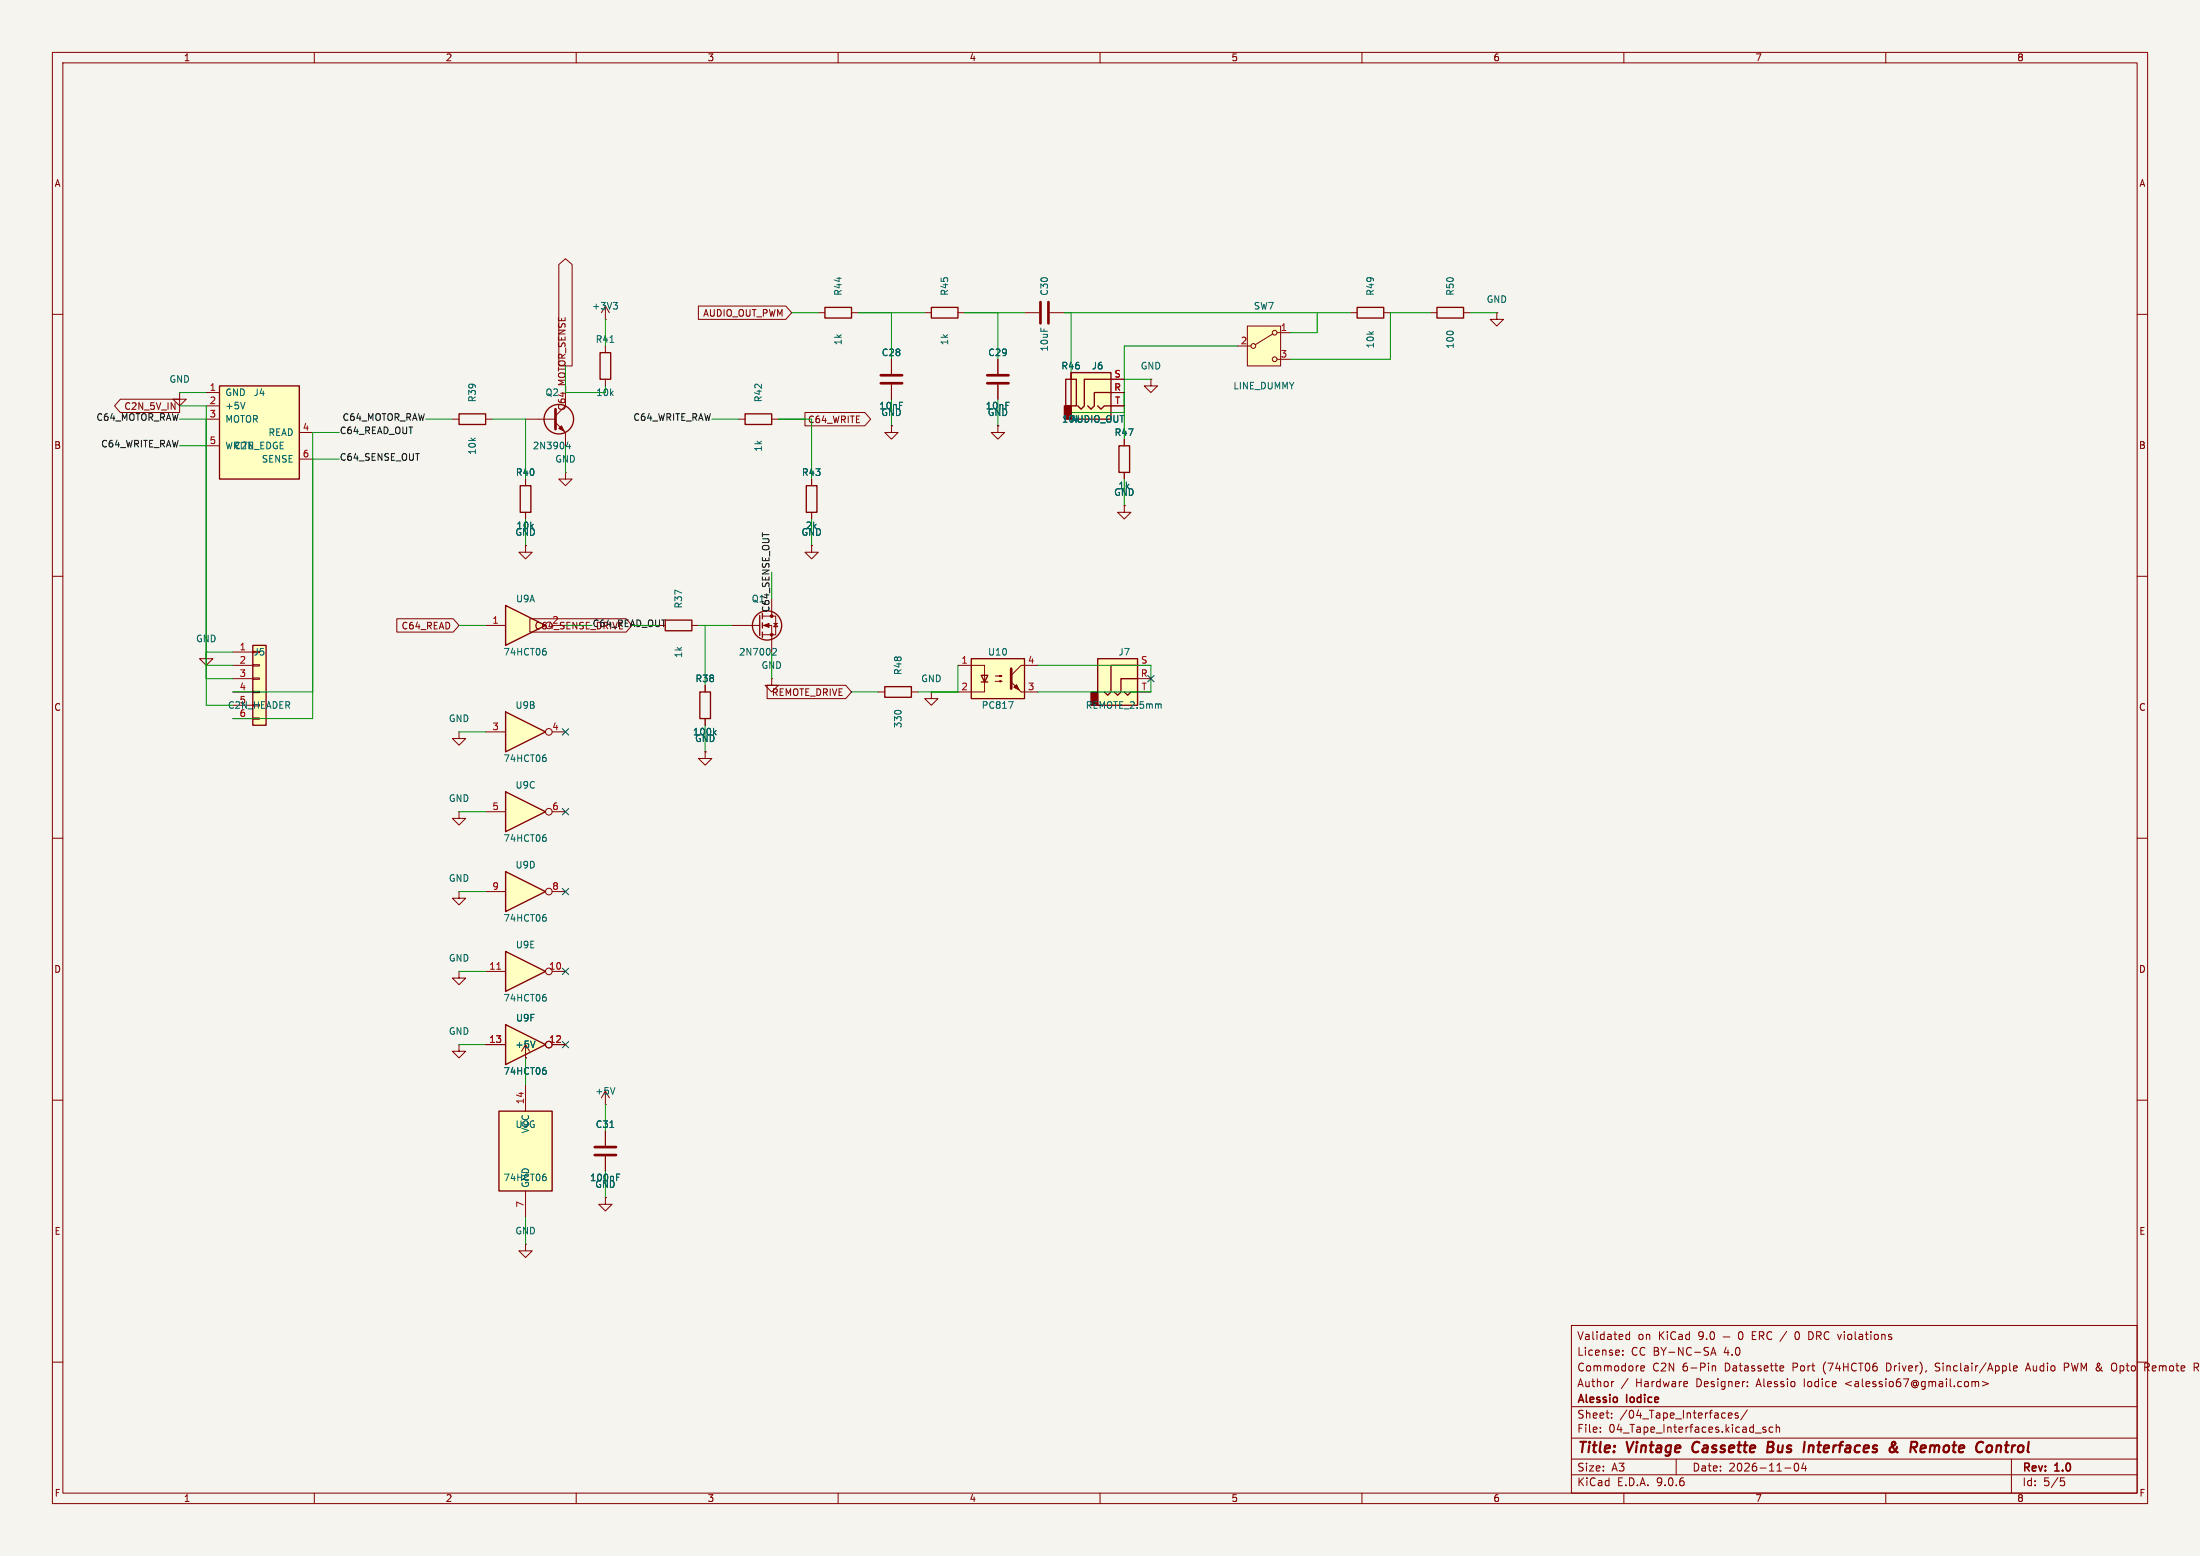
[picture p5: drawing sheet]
<svg xmlns="http://www.w3.org/2000/svg" width="420mm" height="297mm" viewBox="0 0 420 297" stroke-linecap="round" stroke-linejoin="round" font-family="sans-serif">
<path d="M0 0h420v297h-420z" fill="#f5f4ef" stroke="#f5f4ef" stroke-width=".19"/>
<g fill="none" stroke="#840000" stroke-width=".19">
<path d="M10 10h400v277h-400zM12 12h396v273h-396zM60 10v2M110 10v2M160 10v2M210 10v2M260 10v2M310 10v2M360 10v2M10 60h2M408 60h2M10 110h2"/>
<path d="M408 110h2M10 160h2M408 160h2M10 210h2M408 210h2M300 253h108v32h-108zM309.8 258.5v.2M309.8 257.8v.1M311.1 254.2v1.5M311.1 254.8l-.4-.1-.3 .3 .1 .6h.6M326.6 258.7l.5-1.5 .5 1.5M326.7 258.3h.7"/>
<path d="M328.9 255.2h1.3M332 254.3l.2-.1a.8 .8 0 0 1 .6 .7 .8 .8 0 0 1-.6 .8l-.2-.2-.1-.4zM343 254.2a.94 .94 0 0 0 0 1.5M345.3 254.2l.6 .1M345.9 255.6l-.6 .1M10 260h2M300 278.5h108M300 274.5h108M300 268.5h108M305.5 273.2v.2M305.5 272.5v.1M307.7 270.5v.2"/>
<path d="M307.7 269.8v.1M308.1 263.7l-.3 .1M310.8 263.1l-1.3 1.9M313.2 261.2l.7-.2v-.2l-.5-.1-.2 .2 .1 .7h.6M320 278.5v3M321.9 263.7l.3 .3-.8 .2M322.1 264.6l-.2 .1M326.9 260.8l.2-.1 .3 .1 .1 .9M326.9 260.7v1M329.9 270.2l.8-.2-.1-.2-.4-.1-.3 .2 .1 .7h.6M331.8 269.8l-.4-.1-.2 .2 .1 .2 .5 .2v.3h-.6M333.6 264.5v.2"/>
<path d="M333.6 263.8v.1M333.6 269.1l-1.3 1.9M335.1 273.5h1.1M337.1 272.5l-.4-.1-.2 .2 .1 .2 .5 .2v.3h-.6M338.4 272.5l-.4-.1-.3 .3 .2 .6h.5M339.1 272.5l.2-.1 .4 .1v.9M339.1 271.9v1.5M340 260.7l.4 .1 .1 .2-.7 .2M340.4 261.6l-.4 .1M342.7 279.4l.2-.1a.8 .8 0 0 1 .5 .7 .8 .8 0 0 1-.5 .8l-.2-.2-.2-.4zM344.3 279.2l-.4 1.1h1M344.7 279.8v1"/>
<path d="M369.4 261.6l.3 .1M369.6 260.3l-.2 .2 .2 .3M376.4 263.8l.5-.1 .2 .2M376.4 263.7v1M377.1 263.9l.2-.2 .4 .1v.9M377.1 263.9v.8M378.4 263.7l1.2 .4-1.2 .4M383.7 260.2v1.3l.2 .2M384 278.5v6.5M384.4 261.2l.7-.2-.1-.2-.4-.1-.2 .2v.7h.6M386.8 261.3h.7M387.2 260.2l-.5 1.5"/>
<path d="M394.1 261h.6M394.7 260.2h-.6v1.5M403.3 261.6h.6M403.3 260.3h.6M408 260h2M409.4 260.2h.6l.3 .3-.1 .4-.8 .1M409.8 261l.5 .7M418.9 261l.7-.1 .1-.2v-.4l-.3-.1h-.5v1.5M419.2 261l.5 .7M60 285v2M110 285v2M160 285v2"/>
<path d="M210 285v2M260 285v2M300 281.5h108M310 285v2M340.7 280.2h1.2M360 285v2M393.4 282.1h.7M393.5 282.7h.4l.3 .2-.2 .6-.5 .1"/>
</g>
<g fill="none" stroke="#840000" stroke-width=".4">
<path d="M323.4 275.5a1.27 1.27 0 0 0-.1 1.6M337.5 276.2h.6M338.1 276.2l.3 .1M338.3 275.2h-.7l-.3 2 1-.1M338.3 276.1l-.2 .1M345.4 275.9l-.2 1.3M346 275.9l-.6 .2M360.9 276.3l.8-.5 .1-.3-.2-.3a.41 .41 0 0 0-.5 .5l.7 1.1 .5 .4M362.1 276.2l-.1 .4a.92 .92 0 0 1-1 .6l-.1-.1M366.8 276l.6-.1 .2 .1v.3l-.9 .2M367.4 277.1l-.5 .1M380 275.9l.3 .4-.1 .5-.2 .3"/>
<path d="M381.2 275.9l-.2 1.3M381.5 275.9l-.3 .2"/>
</g>
<path d="M96.5 181.6l7.6 3.8-7.6 3.8z" fill="#ffffc2"/>
<g fill="none" stroke="#840000" stroke-width=".25">
<path d="M99.3 92.7h2v5.1h-2zM153.9 92.7h2.1v5.1h-2.1zM96.5 181.6l7.6 3.8-7.6 3.8z"/>
<circle cx="106.7" cy="80" r="2.82"/>
</g>
<g fill="none" stroke="#840000" stroke-width=".19">
<path d="M195.6 59.7h2.8M200.4 59.7h2.8M285.7 59.7v1.3h1.3l-1.3 1.2-1.2-1.2h1.2M285.7 59.7h.1M34.3 74.9v1.3h1.3l-1.3 1.3-1.3-1.3h1.3M34.3 74.9h.1M107.9 77.5l-1.9 1.9M100.3 91.4v1.3M100.3 97.8v1.3M100.3 80h5.7M106 80.6l1.9 2v2.5M154.9 91.4v1.3"/>
<path d="M154.9 97.8v1.3M170.2 81.3v1.3h1.2l-1.2 1.2-1.3-1.2h1.3M170.2 81.3h.1M154.9 104.1v1.3h1.3l-1.3 1.3-1.2-1.3h1.2M154.9 104.1h.1M87.6 139.7v1.3h1.3l-1.3 1.2-1.2-1.2h1.2M87.6 139.7h.1M177.8 132.1v1.3h1.3l-1.3 1.2-1.3-1.2h1.3M177.8 132.1h.1M87.6 170.2v1.3h1.3l-1.3 1.2-1.2-1.2h1.2M87.6 170.2h.1M92.7 185.4h3.8"/>
<path d="M105.4 185.4h2.5"/>
<circle cx="104.8" cy="185.4" r=".63"/>
</g>
<path d="M94.9 185h.7" fill="none" stroke="#a90000" stroke-width=".19"/>
<path d="M108.4 84.3l-.3 .9h.8M108.7 84.8v.9M103.9 189.8h.3M104 190.3l.3 .2v.3l-.3 .3" fill="none" stroke="#006464" stroke-width=".19"/>
<path d="M198.6 57.7v4M200.2 57.7v4M106 78.1v3.8" fill="none" stroke="#840000" stroke-width=".51"/>
<path d="M107.2 81.3l.5 1-1-.5z" fill="#840000" stroke="#840000" stroke-width=".19"/>
<path d="M204.5 71.1h7.6v8.9h-7.6z" fill="#ffffc2"/>
<path d="M203.2 77.5h1.3v2.5h-1.3z" fill="#840000" stroke="#840000" stroke-width=".25"/>
<path d="M157.5 58.7h5.1v2h-5.1zM87.6 79h5.1v2h-5.1zM203.5 72.4h2v5.1h-2zM204.5 71.1h7.6v8.9h-7.6zM209.5 77.5l.7 .6 .6-.6h1.3M212.1 74.9h-3.2v2.6l-.6 .6-.7-.6M212.1 72.4h-5.1v5.1l-.6 .6-.7-.6" fill="none" stroke="#840000" stroke-width=".25"/>
<path d="M156.2 59.7h1.3M162.6 59.7h1.2M204.5 71.1v1.3M204.5 77.5v1.2M212.1 72.4h2.5M212.1 74.9h2.5M212.1 77.5h2.5M86.4 80h1.2M92.7 80h1.3" fill="none" stroke="#840000" stroke-width=".19"/>
<path d="M238.1 62.2h6.4v7.7h-6.4z" fill="#ffffc2"/>
<g fill="none" stroke="#840000" stroke-width=".19">
<path d="M176.5 59.7h1.3M182.9 59.7h1.2M236.2 66h2.6M238.1 62.2h6.4v7.7h-6.4zM243 63.8l-3.4 2M243.8 63.5h2.6M243.8 68.6h2.6M87.6 154.9v1.3h1.3l-1.3 1.3-1.2-1.3h1.2M87.6 154.9h.1M87.6 185.4v1.3h1.3l-1.3 1.3-1.2-1.3h1.2M87.6 185.4h.1"/>
<circle cx="239.3" cy="66" r=".46"/>
<circle cx="243.3" cy="63.5" r=".46"/>
<circle cx="243.3" cy="68.6" r=".46"/>
</g>
<path d="M177.8 58.7h5.1v2h-5.1z" fill="none" stroke="#840000" stroke-width=".25"/>
<path d="M209.5 125.7h7.7v8.9h-7.7z" fill="#ffffc2"/>
<path d="M208.3 132.1h1.2v2.5h-1.2z" fill="#840000" stroke="#840000" stroke-width=".25"/>
<path d="M209.5 125.7h7.7v8.9h-7.7zM214.6 132.1l.7 .6 .6-.6h1.3M217.2 129.5h-3.2v2.6l-.6 .6-.7-.6M217.2 127h-5.1v5.1l-.6 .6-.7-.6" fill="none" stroke="#840000" stroke-width=".25"/>
<path d="M217.2 127h2.5M217.2 129.5h2.5M217.2 132.1h2.5" fill="none" stroke="#840000" stroke-width=".19"/>
<path d="M221.6 134.4l.1 .8" fill="none" stroke="#006464" stroke-width=".19"/>
<path d="M96.5 135.9l7.6 3.8-7.6 3.8z" fill="#ffffc2"/>
<path d="M96.5 135.9l7.6 3.8-7.6 3.8z" fill="none" stroke="#840000" stroke-width=".25"/>
<g fill="none" stroke="#840000" stroke-width=".19">
<path d="M92.7 139.7h3.8M105.4 139.7h2.5"/>
<circle cx="104.8" cy="139.7" r=".63"/>
</g>
<path d="M103.9 144.1h.3M104 144.6l.3 .2v.3l-.3 .3" fill="none" stroke="#006464" stroke-width=".19"/>
<path d="M41.9 73.7h15.2v17.7h-15.2z" fill="#ffffc2"/>
<path d="M41.9 73.7h15.2v17.7h-15.2zM168.9 131.1h5.1v2h-5.1z" fill="none" stroke="#840000" stroke-width=".25"/>
<path d="M39.4 74.9h2.5M39.4 77.5h2.5M39.4 80h2.5M39.4 85.1h2.5M57.1 82.6h2.6M57.1 87.6h2.6M167.6 132.1h1.3M174 132.1h1.3" fill="none" stroke="#840000" stroke-width=".19"/>
<path d="M46.8 76.8l-.4 1.2" fill="none" stroke="#006464" stroke-width=".19"/>
<path d="M48.3 123.2h2.5v15.2h-2.5z" fill="#ffffc2"/>
<path d="M48.3 123.2h2.5v15.2h-2.5z" fill="none" stroke="#840000" stroke-width=".25"/>
<path d="M44.4 124.5h3.9M44.4 127h3.9M44.4 129.5h3.9M44.4 132.1h3.9M44.4 134.6h3.9M44.4 137.2h3.9M48.3 126.9h1.2v.2h-1.2zM48.3 129.4h1.2v.3h-1.2zM48.3 132h1.2v.2h-1.2zM48.3 137h1.2v.3h-1.2z" fill="none" stroke="#840000" stroke-width=".19"/>
<path d="M185.4 125.7h10.2v7.7h-10.2z" fill="#ffffc2"/>
<path d="M185.4 125.7h10.2v7.7h-10.2zM187.3 128.9h1.3l-.6 1.3zM187.3 130.2h1.3" fill="none" stroke="#840000" stroke-width=".25"/>
<path d="M182.9 127h5.1v5.1h-5.1M190 129h1.3l-.4 .2v-.3l.4 .1M190 130h1.3l-.4 .2v-.3l.4 .1M194.9 132.1h3.2M198.1 127h-3.2l-1.9 1.9" fill="none" stroke="#840000" stroke-width=".19"/>
<path d="M193 127.6v3.8" fill="none" stroke="#840000" stroke-width=".51"/>
<g fill="#840000" stroke="#840000" stroke-width=".19">
<path d="M193.5 131.2l.6-.5 .5 1z"/>
<path d="M193 130.2l1.9 1.9z"/>
</g>
<path d="M192.6 133.9h.8l-.5 1.3" fill="none" stroke="#006464" stroke-width=".19"/>
<path d="M96.5 166.4l7.6 3.8-7.6 3.8z" fill="#ffffc2"/>
<path d="M213.6 85.1h2v5.1h-2zM96.5 166.4l7.6 3.8-7.6 3.8z" fill="none" stroke="#840000" stroke-width=".25"/>
<g fill="none" stroke="#840000" stroke-width=".19">
<path d="M170.2 68.6v2.8M170.2 73.4v2.8M190.5 68.6v2.8M190.5 73.4v2.8M219.7 72.4v1.3h1.3l-1.3 1.2-1.3-1.2h1.3M219.7 72.4h.1M214.6 96.5v1.3h1.3l-1.3 1.3-1.2-1.3h1.2M214.6 96.5h.1M214.6 83.8v1.3M214.6 90.2v1.2M100.3 104.1v1.3h1.3l-1.3 1.3-1.2-1.3h1.2M100.3 104.1h.1"/>
<path d="M39.4 124.5v1.2h1.2l-1.2 1.3-1.3-1.3h1.3M39.4 124.5h.1M92.7 170.2h3.8M105.4 170.2h2.5"/>
<circle cx="104.8" cy="170.2" r=".63"/>
</g>
<path d="M103.9 174.6h.3M104 175.1l.3 .2v.3l-.3 .2" fill="none" stroke="#006464" stroke-width=".19"/>
<path d="M168.1 71.6h4.1M168.1 73.2h4.1M188.5 71.6h4M188.5 73.2h4" fill="none" stroke="#840000" stroke-width=".51"/>
<path d="M96.5 151.1l7.6 3.8-7.6 3.9z" fill="#ffffc2"/>
<path d="M274.3 58.7h5.1v2h-5.1zM96.5 151.1l7.6 3.8-7.6 3.9z" fill="none" stroke="#840000" stroke-width=".25"/>
<g fill="none" stroke="#840000" stroke-width=".19">
<path d="M273 59.7h1.3M279.4 59.7h1.3M92.7 154.9h3.8M105.4 154.9h2.5"/>
<circle cx="104.8" cy="154.9" r=".63"/>
</g>
<path d="M103.9 159.3h.3M104 159.8l.3 .3v.3l-.3 .2" fill="none" stroke="#006464" stroke-width=".19"/>
<path d="M96.5 115.6l7.6 3.8-7.6 3.8z" fill="#ffffc2"/>
<path d="M96.5 115.6l7.6 3.8-7.6 3.8z" fill="none" stroke="#840000" stroke-width=".25"/>
<path d="M92.7 119.4h3.8" fill="none" stroke="#840000" stroke-width=".19"/>
<path d="M103.9 123.8h.3M104 124.3l.3 .2v.3l-.3 .2" fill="none" stroke="#006464" stroke-width=".19"/>
<path d="M96.5 195.6l7.6 3.8-7.6 3.8z" fill="#ffffc2"/>
<path d="M96.5 195.6l7.6 3.8-7.6 3.8z" fill="none" stroke="#840000" stroke-width=".25"/>
<g fill="none" stroke="#840000" stroke-width=".19">
<path d="M87.6 199.4v1.3h1.3l-1.3 1.2-1.2-1.2h1.2M87.6 199.4h.1M92.7 199.4h3.8M100.3 199.4v2.5M105.4 199.4h2.5M100.3 201.9h.1"/>
<circle cx="104.8" cy="199.4" r=".63"/>
</g>
<path d="M102.1 198.7l-.4 1.3M103.9 203.8h.3M104 204.3l.3 .2v.3l-.3 .2" fill="none" stroke="#006464" stroke-width=".19"/>
<path d="M95.2 212.1h10.2v15.2h-10.2z" fill="#ffffc2"/>
<g fill="none" stroke="#840000" stroke-width=".25">
<path d="M259.1 58.7h5.1v2h-5.1zM114.6 67.3h2v5.1h-2zM142.2 79h5.1v2h-5.1zM127 118.4h5.1v2h-5.1zM145 117.5v3.8M145.5 117.1v1M145.5 118.9v1M133.6 132.1h2v5.1h-2zM145.5 120.7v1M95.2 212.1h10.2v15.2h-10.2z"/>
<circle cx="146.4" cy="119.4" r="2.79"/>
</g>
<g fill="none" stroke="#840000" stroke-width=".19">
<path d="M106.7 50.5l1.2-1.1 1.3 1.1v19.4h-2.5zM115.6 58.4v2.6M133.3 58.4h16.7l1.1 1.3-1.1 1.3h-16.7zM257.8 59.7h1.3M264.2 59.7h1.2M23 76.2h11.3v2.5h-11.3l-1.1-1.2zM115.6 61h.1M115.6 66v1.3M115.6 72.4v1.3M153.7 78.7h11.4l1.1 1.3-1.1 1.3h-11.4zM170.2 68.6v2.8M170.2 73.4v2.8"/>
<path d="M190.5 68.6v2.8M190.5 73.4v2.8M204.5 71.1v1.3M204.5 77.5v1.2M212.1 72.4h2.5M212.1 74.9h2.5M212.1 77.5h2.5M100.3 91.4v1.3M100.3 97.8v1.3M107.9 90.2v1.2h1.3l-1.3 1.3-1.2-1.3h1.2M107.9 90.2h.1M141 80h1.2"/>
<path d="M147.3 80h1.3M154.9 91.4v1.3M154.9 97.8v1.3M170.2 81.3h.1M190.5 81.3v1.3h1.3l-1.3 1.2-1.3-1.2h1.3M190.5 81.3h.1M214.6 96.5h.1M214.6 83.8v1.3M214.6 90.2v1.2M75.8 118.1h10.7l1.1 1.3-1.1 1.3h-10.7zM100.3 104.1h.1M101.2 118.1h18.3l1.1 1.3-1.1 1.3h-18.3z"/>
<path d="M132.1 119.4h1.2M139.7 119.4h5.3M145.5 117.6h2.6v3.6h-2.6M145.5 119.4h1.8v5.1M147.3 116.8v.8M147.7 119h.8M148.1 119l.4 .6h-.8zM154.9 104.1h.1M134.6 130.8v1.3M134.6 137.2v1.2M146.4 130.8h15l1.2 1.3-1.2 1.3h-15zM147.3 129.5v1.3h1.3l-1.3 1.3-1.3-1.3h1.3"/>
<path d="M147.3 129.5h.1M134.6 143.5v1.3h1.3l-1.3 1.3-1.3-1.3h1.3M134.6 143.5h.1M92.7 199.4h3.8M105.4 199.4h2.5M100.3 201.9h.1M100.3 207v5.1M115.6 210.8h.1M115.6 208.3v2.5M115.6 215.9v2.8M100.3 237.5v1.3h1.3l-1.3 1.2-1.2-1.2h1.2M100.3 237.5h.1"/>
<path d="M100.3 227.3v5.1M115.6 228.6v1.3h1.2l-1.2 1.2-1.3-1.2h1.3M115.6 228.6h.1M115.6 220.7v2.8"/>
<circle cx="104.8" cy="199.4" r=".63"/>
</g>
<g fill="none" stroke="#006464" stroke-width=".19">
<path d="M117.1 57.7h.8l-.5 .5M117.6 58.2l.3 .3v.3l-.3 .2M116.4 65.3h.8M136.3 139.8l.4 .5M136.7 139.4l-.5 .5M147.7 123.8h.4l.1 .3-.8 .9h.8M102.1 198.7l-.4 1.3M103.9 203.8h.3M104 204.3l.3 .2v.3l-.3 .2M116.4 215.2h.8M117.4 207.6l-.4 1.3M103.9 224.1h.3"/>
<path d="M104 224.6l.3 .2v.3l-.3 .3M117.7 224.1h.6M117.7 224.7h.4"/>
</g>
<path d="M113.5 218.9h4.1M113.5 220.5h4.1" fill="none" stroke="#840000" stroke-width=".51"/>
<g fill="#840000" stroke="#840000" stroke-width=".19">
<path d="M145.8 119.4l1-.4v.8z"/>
<circle cx="147.3" cy="117.6" r=".25"/>
<circle cx="147.3" cy="121.2" r=".25"/>
</g>
<g fill="none" stroke="#009600" stroke-width=".19">
<path d="M151.1 59.7h5.1M163.8 59.7h12.7M170.2 59.7v8.9M184.1 59.7h11.5M190.5 59.7v8.9M203.2 59.7h54.6M204.5 59.7v11.4M251.5 59.7v3.8h-5.1M273 59.7h-7.6v8.9h-19M280.7 59.7h5M34.3 74.9h5.1M34.3 77.5h5.1v57.1h5"/>
<path d="M107.9 69.9v5h7.7v-1.2M115.6 61v5M170.2 76.2v5.1M190.5 76.2v5.1M204.5 78.7h10.1M214.6 72.4h5.1M236.2 66h-21.6v17.8M34.3 80h5.1M34.3 85.1h5.1M59.7 87.6h5.1M64.8 82.6h-5.1v54.6h-15.3M81.3 80h5.1"/>
<path d="M94 80h6.3v11.4M100.3 99.1v5M107.9 85.1v5.1M135.9 80h5.1M148.6 80h6.3v11.4M154.9 99.1v5M214.6 91.4v5.1M87.6 119.4h5.1M107.9 119.4h5.1M120.6 119.4h5.1M133.3 119.4h6.4M134.6 119.4v11.4"/>
<path d="M147.3 109.2v5.1M39.4 124.5h5M39.4 127h5M39.4 129.5h5M44.4 132.1h15.3M87.6 139.7h5.1M134.6 138.4v5.1M147.3 124.5v5M162.6 132.1h5M182.9 127v5.1h-7.6M198.1 127h21.6v5.1h-21.6M87.6 154.9h5.1"/>
<path d="M87.6 170.2h5.1M87.6 185.4h5.1M87.6 199.4h5.1M100.3 201.9v5.1M115.6 210.8v5.1M100.3 232.4v5.1M115.6 223.5v5.1"/>
</g>
<path d="M107.3 139.1l1.3 1.2M108.6 139.1l-1.3 1.2M219.1 128.9l1.2 1.2M220.3 128.9l-1.2 1.2M107.3 154.3l1.3 1.2M108.6 154.3l-1.3 1.2M107.3 169.6l1.3 1.2M108.6 169.6l-1.3 1.2M107.3 198.8l1.3 1.2M107.3 184.8l1.3 1.2M108.6 198.8l-1.3 1.2M108.6 184.8l-1.3 1.2" fill="none" stroke="#000084" stroke-width=".19"/>
<g font-size="2.8" fill="#840000">
<text x="301" y="277.9">Title:</text>
<text x="310.6" y="277.9">Vintage</text>
<text x="323.9" y="277.9">Cassette</text>
<text x="339" y="277.9">Bus</text>
<text x="346.8" y="277.9">Interfaces</text>
<text x="363.9" y="277.9">&amp;</text>
<text x="368.7" y="277.9">Remote</text>
<text x="382.1" y="277.9">Control</text>
</g>
<g font-size="2.1" fill="#840000">
<text x="301" y="256">Validated</text>
<text x="312.6" y="256">on</text>
<text x="316.7" y="256">KiCad</text>
<text x="324.4" y="256">9.0</text>
<text x="335" y="256">ERC /</text>
<text x="343.5" y="256">0</text>
<text x="346.3" y="256">DRC violations</text>
<text x="301" y="262">Commodore</text>
<text x="301" y="259">License:</text>
<text x="311.4" y="259">CC BY-NC-SA</text>
<text x="315.4" y="262">C2N</text>
<text x="321.2" y="262">6-Pin</text>
<text x="329.2" y="259">4.0</text>
<text x="329.4" y="262">Datassette</text>
<text x="342.5" y="262">Port</text>
<text x="348.4" y="262">(74HCT06</text>
<text x="360.6" y="262">Driver),</text>
<text x="370.2" y="262">Sinclair/Apple</text>
<text x="387.7" y="262">Audio</text>
<text x="395" y="262">PWM &amp;</text>
<text x="404.4" y="262">Opto</text>
<text x="410.9" y="262">Remote</text>
<text x="301" y="268.2">Alessio</text>
<text x="301" y="265">Author</text>
<text x="310.6" y="268.2">Iodice</text>
<text x="312.3" y="265">Hardware</text>
<text x="324" y="265">Designer:</text>
<text x="335.6" y="265">Alessio</text>
<text x="344.8" y="265">Iodice</text>
<text x="352.8" y="265">&lt;alessio67@gmail.com&gt;</text>
<text x="301" y="273.7">File:</text>
<text x="301" y="271">Sheet:</text>
<text x="307.1" y="273.7">04_Tape_Interfaces.kicad_sch</text>
<text x="309.2" y="271">/04_Tape_Interfaces/</text>
<text x="301" y="281.1">Size:</text>
<text x="307.6" y="281.1">A3</text>
<text x="323" y="281.1">Date:</text>
<text x="330" y="281.1">2026-11-04</text>
<text x="386" y="281.3">Rev:</text>
<text x="392.4" y="281.3">1.0</text>
<text x="301" y="283.9">KiCad</text>
<text x="308.7" y="283.9">E.D.A.</text>
<text x="316.3" y="283.9">9.0.6</text>
<text x="386" y="283.9">Id:</text>
<text x="390.1" y="283.9">5/5</text>
</g>
<g font-size="1.8" fill="#840000">
<text x="35" y="11.9">1</text>
<text x="85" y="11.9">2</text>
<text x="135" y="11.9">3</text>
<text x="185" y="11.9">4</text>
<text x="235" y="11.9">5</text>
<text x="285" y="11.9">6</text>
<text x="335" y="11.9">7</text>
<text x="385" y="11.9">8</text>
<text x="10.3" y="35.9">A</text>
<text x="408.3" y="35.9">A</text>
<text x="134.1" y="60.6">AUDIO_OUT_PWM</text>
<text x="104" y="75.8">Q2</text>
<text x="108" y="78.5" transform="rotate(-90 108 78.5)">C64_MOTOR_SENSE</text>
<text x="154.1" y="81">C64_WRITE</text>
<text x="10.3" y="85.9">B</text>
<text x="408.2" y="85.9">B</text>
<text x="105.3" y="119.1">2</text>
<text x="76.6" y="120.3">C64_READ</text>
<text x="102" y="120.3">C64_SENSE_DRIVE</text>
<text x="10.3" y="135.9">C</text>
<text x="147.3" y="133">REMOTE_DRIVE</text>
<text x="408.2" y="135.9">C</text>
<text x="10.3" y="185.9">D</text>
<text x="408.2" y="185.9">D</text>
<text x="10.3" y="235.9">E</text>
<text x="408.3" y="235.9">E</text>
<text x="10.3" y="285.9">F</text>
<text x="35" y="286.9">1</text>
<text x="85" y="286.9">2</text>
<text x="135" y="286.9">3</text>
<text x="185" y="286.9">4</text>
<text x="235" y="286.9">5</text>
<text x="285" y="286.9">6</text>
<text x="335" y="286.9">7</text>
<text x="385" y="286.9">8</text>
<text x="408.3" y="285.9">F</text>
</g>
<g font-size="1.8" fill="#006464">
<text x="112.9" y="59.3">+3V3</text>
<text x="160.9" y="56.6" transform="rotate(-90 160.9 56.6)">R44</text>
<text x="181.2" y="56.6" transform="rotate(-90 181.2 56.6)">R45</text>
<text x="200.3" y="56.6" transform="rotate(-90 200.3 56.6)">C30</text>
<text x="239.3" y="59.3">SW7</text>
<text x="262.5" y="56.6" transform="rotate(-90 262.5 56.6)">R49</text>
<text x="277.7" y="56.6" transform="rotate(-90 277.7 56.6)">R50</text>
<text x="283.7" y="58">GND</text>
<text x="113.6" y="65.6">R41</text>
<text x="160.9" y="66" transform="rotate(-90 160.9 66)">1k</text>
<text x="181.2" y="66" transform="rotate(-90 181.2 66)">1k</text>
<text x="168.2" y="68.2">C28</text>
<text x="188.6" y="68.2">C29</text>
<text x="200.3" y="67.2" transform="rotate(-90 200.3 67.2)">10uF</text>
<text x="202.5" y="70.7">R46</text>
<text x="208.4" y="70.7">J6</text>
<text x="217.7" y="70.7">GND</text>
<text x="262.5" y="66.6" transform="rotate(-90 262.5 66.6)">10k</text>
<text x="277.7" y="66.7" transform="rotate(-90 277.7 66.7)">100</text>
<text x="32.3" y="73.3">GND</text>
<text x="42.9" y="75.8">GND</text>
<text x="48.3" y="75.8">J4</text>
<text x="91" y="76.9" transform="rotate(-90 91 76.9)">R39</text>
<text x="113.7" y="75.8">10k</text>
<text x="145.6" y="76.9" transform="rotate(-90 145.6 76.9)">R42</text>
<text x="235.4" y="74.5">LINE_DUMMY</text>
<text x="42.9" y="78.3">+5V</text>
<text x="42.9" y="80.9">MOTOR</text>
<text x="51.2" y="83.4">READ</text>
<text x="167.8" y="78.3">10nF</text>
<text x="168.1" y="79.6">GND</text>
<text x="188.1" y="78.3">10nF</text>
<text x="188.5" y="79.6">GND</text>
<text x="202.6" y="80.9">10k</text>
<text x="204.3" y="80.9">AUDIO_OUT</text>
<text x="212.7" y="83.4">R47</text>
<text x="42.9" y="86">WRITE</text>
<text x="44.6" y="86">C2N_EDGE</text>
<text x="49.9" y="88.5">SENSE</text>
<text x="91" y="86.9" transform="rotate(-90 91 86.9)">10k</text>
<text x="101.6" y="86">2N3904</text>
<text x="105.9" y="88.5">GND</text>
<text x="145.6" y="86.3" transform="rotate(-90 145.6 86.3)">1k</text>
<text x="98.4" y="91">R40</text>
<text x="153" y="91">R43</text>
<text x="212.6" y="94.8">GND</text>
<text x="213.4" y="93.6">1k</text>
<text x="98.5" y="101.2">10k</text>
<text x="153.7" y="101.2">2k</text>
<text x="98.3" y="102.5">GND</text>
<text x="152.9" y="102.5">GND</text>
<text x="98.4" y="115.2">U9A</text>
<text x="130.4" y="116.2" transform="rotate(-90 130.4 116.2)">R37</text>
<text x="37.3" y="122.8">GND</text>
<text x="48.3" y="125.3">J5</text>
<text x="96" y="125.3">74HCT06</text>
<text x="130.4" y="125.7" transform="rotate(-90 130.4 125.7)">1k</text>
<text x="141" y="125.3">2N7002</text>
<text x="188.5" y="125.3">U10</text>
<text x="213.4" y="125.3">J7</text>
<text x="132.7" y="130.4">R38</text>
<text x="145.3" y="127.9">GND</text>
<text x="172.3" y="128.9" transform="rotate(-90 172.3 128.9)">R48</text>
<text x="175.8" y="130.4">GND</text>
<text x="43.4" y="135.5">C2N_HEADER</text>
<text x="45.6" y="134.4">5</text>
<text x="98.3" y="135.5">U9B</text>
<text x="187.3" y="135.5">PC817</text>
<text x="207.2" y="135.5">REMOTE_2.5mm</text>
<text x="85.6" y="138">GND</text>
<text x="132.2" y="140.6">100k</text>
<text x="132.6" y="141.8">GND</text>
<text x="172.3" y="139.1" transform="rotate(-90 172.3 139.1)">330</text>
<text x="96" y="145.6">74HCT06</text>
<text x="85.6" y="153.3">GND</text>
<text x="98.3" y="150.7">U9C</text>
<text x="96" y="160.9">74HCT06</text>
<text x="98.3" y="166">U9D</text>
<text x="85.6" y="168.5">GND</text>
<text x="96" y="176.1">74HCT06</text>
<text x="85.6" y="183.7">GND</text>
<text x="98.4" y="181.2">U9E</text>
<text x="96" y="191.4">74HCT06</text>
<text x="85.6" y="197.7">GND</text>
<text x="98.4" y="195.2">U9F</text>
<text x="98.3" y="200.3">+5V</text>
<text x="96" y="205.3">74HCT06</text>
<text x="113.5" y="209.1">+5V</text>
<text x="98.3" y="215.5">U9G</text>
<text x="113.6" y="215.5">C31</text>
<text x="101.2" y="216.4" transform="rotate(-90 101.2 216.4)">VCC</text>
<text x="96" y="225.7">74HCT06</text>
<text x="101.2" y="226.8" transform="rotate(-90 101.2 226.8)">GND</text>
<text x="112.5" y="225.7">100nF</text>
<text x="113.5" y="226.9">GND</text>
<text x="98.3" y="235.8">GND</text>
</g>
<g font-size="1.8" fill="#a90000">
<text x="236.8" y="65.8">2</text>
<text x="244.4" y="63.2">1</text>
<text x="244.4" y="68.3">3</text>
<text x="39.9" y="74.7">1</text>
<text x="39.9" y="77.2">2</text>
<text x="212.6" y="74.7">R</text>
<text x="212.7" y="72.1">S</text>
<text x="212.8" y="77.2">T</text>
<text x="39.9" y="79.8">3</text>
<text x="57.7" y="82.3">4</text>
<text x="39.9" y="84.8">5</text>
<text x="57.7" y="87.4">6</text>
<text x="93.9" y="119.1">1</text>
<text x="45.6" y="124.2">1</text>
<text x="45.6" y="126.7">2</text>
<text x="45.6" y="129.3">3</text>
<text x="45.6" y="131.8">4</text>
<text x="183.4" y="126.7">1</text>
<text x="183.4" y="131.8">2</text>
<text x="196.1" y="126.7">4</text>
<text x="196.1" y="131.8">3</text>
<text x="217.7" y="129.3">R</text>
<text x="217.7" y="126.7">S</text>
<text x="217.9" y="131.8">T</text>
<text x="45.6" y="136.9">6</text>
<text x="93.9" y="139.4">3</text>
<text x="105.3" y="139.4">4</text>
<text x="93.9" y="154.7">5</text>
<text x="105.3" y="154.7">6</text>
<text x="93.9" y="169.9">9</text>
<text x="105.3" y="169.9">8</text>
<text x="93.3" y="185.2">11</text>
<text x="104.7" y="185.2">10</text>
<text x="93.3" y="199.1">13</text>
<text x="104.7" y="199.1">12</text>
<text x="100.1" y="210.9" transform="rotate(-90 100.1 210.9)">14</text>
<text x="100.1" y="230.6" transform="rotate(-90 100.1 230.6)">7</text>
</g>
<g font-size="1.8" fill="#0f0f0f">
<text x="18.3" y="80.5">C64_MOTOR_RAW</text>
<text x="23.6" y="78.4">C2N_5V_IN</text>
<text x="64.8" y="83.1">C64_READ_OUT</text>
<text x="65.3" y="80.5">C64_MOTOR_RAW</text>
<text x="120.8" y="80.5">C64_WRITE_RAW</text>
<text x="19.2" y="85.6">C64_WRITE_RAW</text>
<text x="64.8" y="88.1">C64_SENSE_OUT</text>
<text x="113" y="119.9">C64_READ_OUT</text>
<text x="143.4" y="115.2">Q1</text>
<text x="147" y="117" transform="rotate(-90 147 117)">C64_SENSE_OUT</text>
</g>
</svg>
